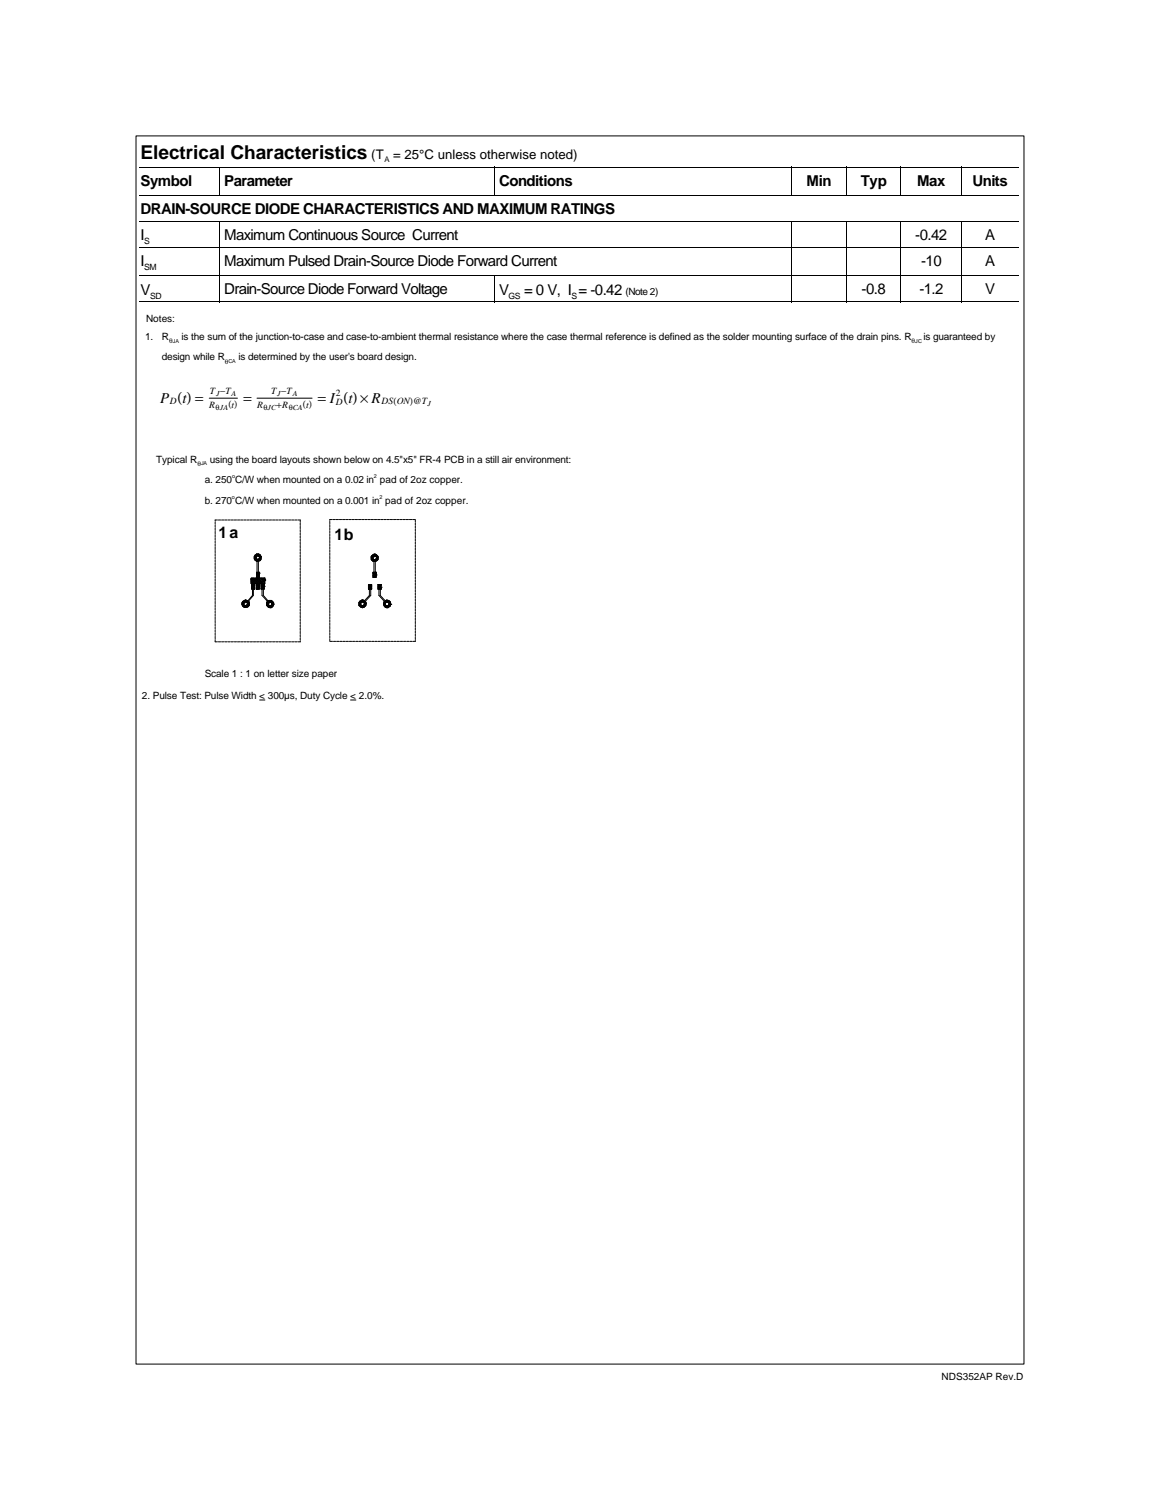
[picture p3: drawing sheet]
<svg xmlns="http://www.w3.org/2000/svg" width="216mm" height="279mm" viewBox="0 0 216 279" stroke-linecap="round" stroke-linejoin="round" font-family="sans-serif">
<g fill="none" stroke="#000" stroke-width=".19">
<path d="M25.3 25.3h165.3v228.8h-165.3zM25.8 31.2h163.8M25.8 36.4h163.8M40.9 31.1v5.3M92 31.1v5.4M147.4 31.1v5.4M157.6 31.1v5.4M167.6 31.1v5.4M179 31.1v5.4M25.8 41.2h163.8M25.8 46.1h163.8M25.8 51.3h163.8"/>
<path d="M25.8 56.2h163.8M40.9 41.1v15.2M92 51.2v5.1M147.4 41.1v15.2M157.6 41.1v15.2M167.6 41.1v15.2M179 41.1v15.2M38.9 74.2h5.3M47.8 74.2h10.3M45 112.4l.1 .4M45 112.3l.4 .2-.3 .3M45.1 112.2l-.1 .2"/>
<path d="M45.1 112.8l.1 .1M45.1 112.1l.3 .3M45.2 112l-.2 .3M45.2 112.9l.3 .2M45.2 112l.2-.1 .2 .3 .3-.4 .2 .1-.3 .2 .2 .1 .2-.2M45.2 112l.3 .3M45.4 112.4h.1M45.4 112.4l-.4 .3 .6 .4M45.5 111.8l-.3 .2M45.5 113.1h.5M45.5 112.7l-.3 .2M45.5 111.8l.2 .3"/>
<path d="M45.5 111.8l-.5 .5M45.6 112.8l-.3 .2 .2 .1M45.6 112.8l.4 .3M45.7 111.8l.5 .2M45.7 111.8h-.2M45.7 111.8l.7 .7-.6 .6-.8-.7M45.7 111.8l-.7 .6M45.7 112.1l.4 .3M45.7 112.1l-.3 .2v.3l.2 .2M45.7 112.8l-.2 .3M45.8 111.8l.6 .6M45.8 112.8l.2-.1 .2 .2-.2 .2 .1-.1z"/>
<path d="M46.1 112.4h.1M46.1 112.4l.3 .3M46.1 112.4l-.2 .4h-.3M46.2 112h.1M46.2 112l.2 .2v.6l-.3 .2 .2-.1-.2-.3M46.2 112l-.1 .3M46.4 112.4l-.1-.2-.2 .2M46.4 112.4l-.8 .7M46.7 108.3l.4 .4M46.7 108.5l.2 .2M46.8 109.1h.1M46.8 108.9h.1"/>
<path d="M46.8 107.7h.1M46.8 109.1l.3-.2 .3 .2M46.8 109.1l.5 .6M46.8 109l.6 .6M46.8 108.9v.8M46.8 108.9l.6 .5M46.8 109.6l.2 .1M46.8 109.4l.4 .3M46.8 108.9h.6M46.8 107.7l-.1 .2M46.9 107.7l1.4 1.4-.5 .6M47 109.7v1.2l-1 1.2"/>
<path d="M47.2 109.7v1.2l-1.1 1.3M47.3 103.6v.5l.2 .3 .5 .2 .2-.1M47.3 103.6l.4 .4-.3 .2 .1 .1 .3-.2M47.3 103.6l.1-.1 .3 .3-.4 .3M47.3 104l.5 .6M47.3 103.8l.8 .8M47.3 103.6l.5-.4 .8 .8-.5 .6M47.4 109.1l-.6 .6M47.4 108.9v.8h-.6M47.4 109.3l-.4 .4M47.4 108.9l-.6 .6M47.4 109l-.2-.1-.4 .4"/>
<path d="M47.4 109.5l-.2 .2M47.4 107.7l-.7 .7M47.5 103.4l-.2 .2M47.5 103.4l.3 .2M47.5 108.7l-.8-.8 .4-.2 1.2 1.2M47.5 107.7l.9 1M47.8 109.7h.1M47.8 103.2h.4M47.8 103.2l-.3 .2M47.8 104.1h.1M47.8 103.2l-.1 .1 .1 .2M47.8 103.2l.2 .3"/>
<path d="M47.8 109.7h.5M47.8 109.3l.3 .4 .2-.1M47.8 106.6v1.1h-1.1v1h1.1M47.8 108.7v1M47.8 108.9l.5 .6M47.8 108.7l.5 .6M47.8 107.4l1.2 1.3M47.8 106.6l.5 .5M47.8 106.6h.5M47.8 106.8v-2.5h.3v2.3l-.3 .4M47.8 106.9l.5 .6M47.8 106.7l.5 .7"/>
<path d="M47.8 103.5h.1M47.8 104.6h.1M47.8 103.5h.4l.1 .4-.1 .2M47.8 103.5l-.1 .4 .1 .2M47.8 104.1l.2 .1M47.8 104.1l-.1 .4 .3-.3M48 104.2l.2 .3M48 103.2l-.7 .7M48 106.6l.3 .3M48.1 103.2l.5 .5M48.2 104.1h.1M48.2 103.2l.2 .2"/>
<path d="M48.2 104.1l.2 .3M48.2 104.1l-.2 .1M48.2 103.2l-.4 .3M48.2 104.5l-.1 .1M48.2 106.6l.1 .2M48.3 106.8h.1M48.3 103.8l.3 .3M48.3 106.6v1.1h1v1M48.3 108.7v1M48.3 108.7h1M48.3 107.6l-1.1 1.1-.5-.6 .5-.4 1.1 1M48.3 109.4l-.4 .3-.1-.2"/>
<path d="M48.3 107l-1.6 1.6M48.3 107.2l-1.5 1.5M48.3 109l-.5 .6M48.3 108.7l-.5 .7M48.3 107.4l-1.3 1.3M48.3 106.8l-.5 .6M48.3 106.6l-.5 .6M48.4 107.7h.1M48.4 103.4l.2 .2M48.4 104.4l-.2 .1M48.4 103.4l-.1-.1-.2 .2M48.4 103.4l-.2 .2 .1 .1 .2-.2"/>
<path d="M48.4 107.7l-1 1M48.4 107.7l.9 .8M48.6 107.7h.1M48.6 109.6h.1M48.6 109.2h.1M48.6 109.1h.1M48.6 104.1l-.2 .3M48.6 103.6v.5M48.6 108.9v.8h.6v-.8M48.6 103.6l-.3 .4 .2 .2-.2 .3-.1-.4M48.6 103.8l-.8 .8M48.6 109.1l.6 .5-.1 .1-.5-.5"/>
<path d="M48.6 109.1l.2-.2 .4 .3M48.6 107.7l.7 .6M48.6 107.7l-.9 1M48.6 108.7l-.9-1 .1-.2 1.1 1.2M48.6 109.2l.4-.3 .2 .2-.6 .5M48.6 108.9h.6M48.6 108.9l.6 .6-.3 .2-.3-.2 .6-.6M48.8 107.7l-1 1.1-1.1-1M48.8 109.7v1.2l1.2 1.3M48.9 107.7l.4 .4M49 107.7h.1M49 107.7l-1.2 1.3"/>
<path d="M49 107.7l.3 .2M49 109.7v1.2l1 1.2M49.2 107.7h.1M49.2 109.2h.1M49.2 107.7l-1.4 1.4 .5 .6M49.2 109.2l-.5 .5-.1-.1M49.2 107.7l.1 .1M49.3 108.1h.1M49.3 107.9h.1M49.3 108.6l-.1 .1M49.3 108.4l-.4 .3M49.3 108.1l-.5 .6"/>
<path d="M49.3 107.9l-.8 .8M49.3 107.9l-1 .8M49.3 108.7l-.1 .2M49.6 112.3v.5l.2 .1M49.6 112.3l.1-.2 .3 .3M49.6 112.3l.4 .3-.3 .2 .1 .1M49.6 112.4l.8 .8M49.8 112l.2 .3M49.8 112l-.2 .3M49.8 112.9l.2 .2M49.8 112l.1-.1 .2 .3M50 112.4h.1"/>
<path d="M50 112.7l-.2 .2M50 112.7l.1 .1M50 112.4v.3M50 111.8h.5l.2 .2M50 111.8l.5 .5 .2-.3M50 111.8l-.2 .2M50.1 112.2h.1M50.1 112.8h.4M50.1 112.2h.4l.1 .3M50.1 112.8l-.2 .2 .1 .1M50.1 111.8l-.5 .5M50.2 112.8l.3 .3h.1l-.2-.3"/>
<path d="M50.2 111.8l.8 .8M50.3 112.8l-.3 .3M50.3 111.8l-.7 .7M50.4 113.2h.1M50.4 111.8l.6 .6-.9 .8-.5-.6M50.5 111.8l-.9 .9M50.6 112.5l.3 .4-.2 .1-.2-.2M50.6 112.5l-.1 .3M50.6 111.9l-.2 .3M50.7 112l.2 .3M50.9 112.3l-.1-.2-.3 .3 .4 .4M50.9 112.8l-.4 .3h-.5"/>
<path d="M50.9 112.3v.5M50.9 112.3l-.3 .2M51 112.6l-.1 .2M51 112.6l-.6 .6M66.8 112.8l.4 .3M66.8 112.3l.3 .2M66.8 112.3v.5M66.9 112.1l-.1 .2M67 112l.2 .3-.1 .1-.2-.3M67 112l-.2 .3M67.1 111.9l-.2 .2M67.1 112.4l-.3 .4"/>
<path d="M67.1 112.6l.1 .2-.1 .2 .3-.2 .3 .3M67.1 112.6l-.2 .3M67.1 111.9l.3 .3M67.1 112.6l.4 .3 .1-.1M67.2 111.8l.4 .4M67.2 113.1h.5M67.2 111.8l-.2 .2M67.2 111.8h.5M67.4 111.8h.2l-.8 .8 .4 .5M67.4 111.8h-.2M67.4 111.8l-.6 .6 .8 .7-.2 .1 .8-.8M67.4 111.8l.8 .6"/>
<path d="M67.5 112.1l-.4 .2v.3M67.5 112.1l.1 .1M67.6 112.8l.2 .2M67.6 112.2l.1 .1M67.6 111.8l.6 .5-.4 .3M67.6 112.8l-.4 .3M67.7 111.8l-.2 .3M67.7 111.8l.2 .1-.3 .3M67.7 111.8l.5 .6M67.7 112.3l.1 .1-.2 .4M67.8 112.6h.1M67.8 112.6l.3 .3h-.2l-.2-.2"/>
<path d="M68 112l.1 .1-.3 .3 .3 .3M68 112l-.3 .3M68.2 112.4l-.1 .4-.4 .3M68.2 112.7l-.6 .4M68.6 109.7h.1M68.6 109.7h.6M68.6 109l.6 .6M68.6 109.1l.6 .6M68.6 109.3l.3 .4M68.6 109.6l.1 .1v1.2l-.9 1 .2 .1M68.7 108.9l.5 .4M68.7 108.9l-.1 .2"/>
<path d="M68.8 108.9l.4 .2M68.9 108.9l-.3 .3M69 109.7v1.2l-1 1.1M69.1 103.9l.7 .7M69.1 108.9l.1 .1M69.2 108.9h-.6v.8M69.2 103.5l.2 .3M69.2 108.9v.8M69.2 109.6l-.1 .1M69.2 109.4l-.4 .3M69.2 109.1l-.6 .5M69.2 109.2l-.5 .5"/>
<path d="M69.2 108.9l-.6 .6M69.4 106.6h.6v.9h-.6zM69.4 104l-.2 .3 .3-.2M69.4 107.3l.3 .2M69.4 106.7l.6 .6M69.4 107.1l.4 .4 .2-.1M69.4 106.8l.6 .7M69.5 103.7h.1M69.5 103.3h.1M69.5 107.5h.1M69.5 103.7l-.4 .4 .5 .5M69.5 103.3l-.2 .2 .2 .2"/>
<path d="M69.5 103.3l-.4 .4 .8 .9M69.5 103.3l.3 .2M69.6 103.6h.1M69.6 104.2h.1M69.6 104.2l-.3 .3 .1 .1 .3-.3 .4 .2 .3-.3M69.6 103.6l-.3-.2-.2 .2v.6l.4 .4h.4M69.6 106.6l.4 .5M69.6 106.6l-.2 .2M69.6 104.2h.3M69.6 104.6v2M69.7 107.5h.1M69.8 104.6h.1"/>
<path d="M69.8 103.5h.1M69.8 106.6h.1M69.8 103.2h-.2l.8 .9M69.8 103.2l-.7 .8M69.8 103.5l.2-.2 .4 .3M69.8 103.5l-.4 .2v.4M69.8 106.6l.2 .2M69.8 106.6l-.4 .3M69.8 103.2l.1 .1M69.8 103.2l-.3 .1M69.8 103.5l.1 .1M69.8 104.6v2"/>
<path d="M69.9 103.3l-.1-.1 .6 .6-.8 .8M69.9 103.3l-.3 .3M69.9 104.2l.3 .2-.3 .2M69.9 103.6l.1 .1M69.9 103.3l.3 .2-.3 .1M70 107.1h.1M70 104.1l.3 .2M70 107.1l-.3 .4M70 106.7l-.1-.1-.5 .6M70 106.8l-.6 .6M70 106.9l-.5 .6M70 103.7l.1 .2"/>
<path d="M70.1 103.9h.1M70.1 103.9l.3 .3M70.1 103.9l-.2 .3M70.3 103.5l-.3 .2M70.4 109.4h.1M70.4 109.6h.1M70.4 109.7h.6M70.4 108.9h.6M70.4 104l-.6 .6M70.4 103.6v.6M70.4 108.9v.8M70.4 103.6l-.3 .3"/>
<path d="M70.4 109.1l.6 .6M70.4 108.9l.6 .5M70.4 109.4l.3 .3M70.4 109.6l.1 .1v1.2l1 1.1M70.5 108.9l-.1 .1 .6 .6-.2 .1v1.2l.9 1M70.6 108.9l.4 .2-.6 .6M70.7 108.9l-.3 .3M70.9 108.9l.1 .1-.6 .6M71 109.4h.1M71 109.4l-.4 .3M71 108.9l-.6 .5M71 108.9v.8"/>
<path d="M71.4 112.6h.1M71.4 112.6l.7-.8 .6 .6-.7 .8h.2l.5-.6M71.4 112.6l.5 .6M71.5 112.8l.3 .3M71.5 112l.3 .3 .2-.1M71.5 112l-.1 .5 .1 .3M71.7 111.9l.3 .3M71.7 112.6l-.2 .4 .3-.2M71.7 112.4v.3l.4 .2 .3-.2v-.3M71.7 112.4l-.2-.3 .2 .4M71.7 112.4l-.2 .4M71.7 111.9l-.2 .1"/>
<path d="M71.8 111.8l-.1 .1M71.8 111.8l.3 .4M71.8 113.1h.5M71.8 111.8h.5M71.8 111.8l-.3 .2M72 112.9h.1M72 112.9l.3 .2M72 112.9l-.3 .1 .1 .1M72.1 112.9l.2-.2 .3 .2M72.1 112.9l.3 .1-.1 .1M72.1 112.9l-.3 .2M72.2 112.2h-.3l-.2 .2"/>
<path d="M72.2 112.2l.2 .2M72.3 111.8l-.3 .4M72.3 111.8l.3 .2M72.4 112.4l.2-.3-.2 .5 .2 .3M72.4 112.4l.2 .3M72.6 112l-.1-.1-.3 .3M72.6 112l-.3 .3M72.6 112.9l-.3 .2M72.6 112l.1 .5-.1 .4M72.7 112.6h.1M72.7 112.6l-.7-.8-.6 .6 .7 .8M48.3 130.4h1.1"/>
<path d="M65.2 130.4h1.1"/>
</g>
<path d="M40 96.9h15.9M55.9 96.9v22.6M61.4 96.8h15.9M77.3 96.8v22.7M40 119.5v-22.6M55.9 119.5h-15.9M61.4 119.5v-22.7M77.3 119.5h-15.9" fill="none" stroke="#000" stroke-width=".19" stroke-dasharray=".4 .2"/>
<text font-size="3.6" x="26.2" y="29.5">Electrical Characteristics</text>
<g font-size="3">
<text x="40.6" y="100.2">1a</text>
<text x="62.2" y="100.5">1b</text>
</g>
<g font-size="2.8">
<text x="26.2" y="34.6">Symbol</text>
<text x="41.7" y="34.6">Parameter</text>
<text x="92.9" y="34.6">Conditions</text>
<text x="150.1" y="34.6">Min</text>
<text x="160.2" y="34.6">Typ</text>
<text x="170.7" y="34.6">Max</text>
<text x="181" y="34.6">Units</text>
<text x="26.2" y="39.9">DRAIN-SOURCE DIODE CHARACTERISTICS AND MAXIMUM RATINGS</text>
<text x="26.2" y="44.7">I</text>
<text x="41.7" y="44.7">Maximum Continuous Source Current</text>
<text x="170.3" y="44.7">-0.42</text>
<text x="183.4" y="44.7">A</text>
<text x="26.2" y="49.6">I</text>
<text x="41.7" y="49.5">Maximum Pulsed Drain-Source Diode Forward Current</text>
<text x="171.5" y="49.5">-10</text>
<text x="183.4" y="49.5">A</text>
<text x="26.2" y="54.9">V</text>
<text x="41.7" y="54.8">Drain-Source Diode Forward Voltage</text>
<text x="92.9" y="54.9">V</text>
<text x="97.5" y="54.9">= 0 V, I = -0.42</text>
<text x="160.4" y="54.8">-0.8</text>
<text x="171.1" y="54.8">-1.2</text>
<text x="183.4" y="54.8">V</text>
<text x="29.8" y="75">P (t) =</text>
<text x="45.3" y="75">=</text>
<text x="59.2" y="75">= I (t) × R</text>
</g>
<text font-size="2.5" x="69.1" y="29.5">(T = 25°C unless otherwise noted)</text>
<g font-size="1.9">
<text x="27.2" y="59.9">Notes:</text>
<text x="116.4" y="54.9">(Note 2)</text>
<text x="27" y="63.3">1.</text>
<text x="30.1" y="63.3">R</text>
<text x="33.8" y="63.3">is the sum of the junction-to-case and case-to-ambient thermal resistance where the case thermal reference is defined as the solder mounting surface of the drain pins. R</text>
<text x="171.9" y="63.3">is guaranteed by</text>
<text x="30.1" y="67.1">design while R</text>
<text x="44.4" y="67.1">is determined by the user's board design.</text>
<text x="29" y="86.2">Typical R</text>
<text x="39" y="86.2">using the board layouts shown below on 4.5&quot;x5&quot; FR-4 PCB in a still air environment:</text>
<text x="38.1" y="93.8">b. 270 C/W when mounted on a 0.001 in pad of 2oz copper.</text>
<text x="38.1" y="90">a. 250 C/W when mounted on a 0.02 in pad of 2oz copper.</text>
<text x="26.4" y="130.2">2. Pulse Test: Pulse Width &lt; 300µs, Duty Cycle &lt; 2.0%.</text>
<text x="38.1" y="126.2">Scale 1 : 1 on letter size paper</text>
<text x="175.3" y="257">NDS352AP Rev.D</text>
</g>
<g font-size="1.8">
<text x="31.6" y="75.3">D</text>
<text x="38.9" y="75.9">R</text>
<text x="39" y="73.4">T −T</text>
<text x="42.5" y="75.9">(t)</text>
<text x="47.8" y="75.9">R</text>
<text x="50.5" y="73.4">T −T</text>
<text x="51.5" y="75.9">+R</text>
<text x="56.4" y="75.9">(t)</text>
<text x="62.5" y="75.5">D</text>
<text x="62.5" y="73.7">2</text>
<text x="71" y="75.3">DS(ON)@T</text>
</g>
<g font-size="1.6">
<text x="26.8" y="45.5">S</text>
<text x="26.8" y="50.4">SM</text>
<text x="27.9" y="55.6">SD</text>
<text x="94.7" y="55.6">GS</text>
<text x="106.3" y="55.6">S</text>
</g>
<g font-size="1.4">
<text x="71.5" y="30.1">A</text>
<text x="40.1" y="76.3">θJA</text>
<text x="40.2" y="73.7">J</text>
<text x="43.1" y="73.7">A</text>
<text x="49" y="76.3">θJC</text>
<text x="51.6" y="73.7">J</text>
<text x="53.8" y="76.3">θCA</text>
<text x="54.5" y="73.7">A</text>
<text x="79.6" y="75.7">J</text>
</g>
<g font-size="1.3">
<text x="31.5" y="63.9">θ</text>
<text x="169.7" y="63.9">θ</text>
<text x="41.8" y="67.7">θ</text>
<text x="36.7" y="86.8">θ</text>
</g>
<g font-size="1">
<text x="32.2" y="63.8">JA</text>
<text x="170.3" y="63.8">JC</text>
<text x="42.5" y="67.6">CA</text>
<text x="37.4" y="86.7">JA</text>
<text x="43.2" y="89.1">o</text>
<text x="69.6" y="89.1">2</text>
<text x="43.2" y="92.9">o</text>
<text x="70.6" y="92.9">2</text>
</g>
</svg>
